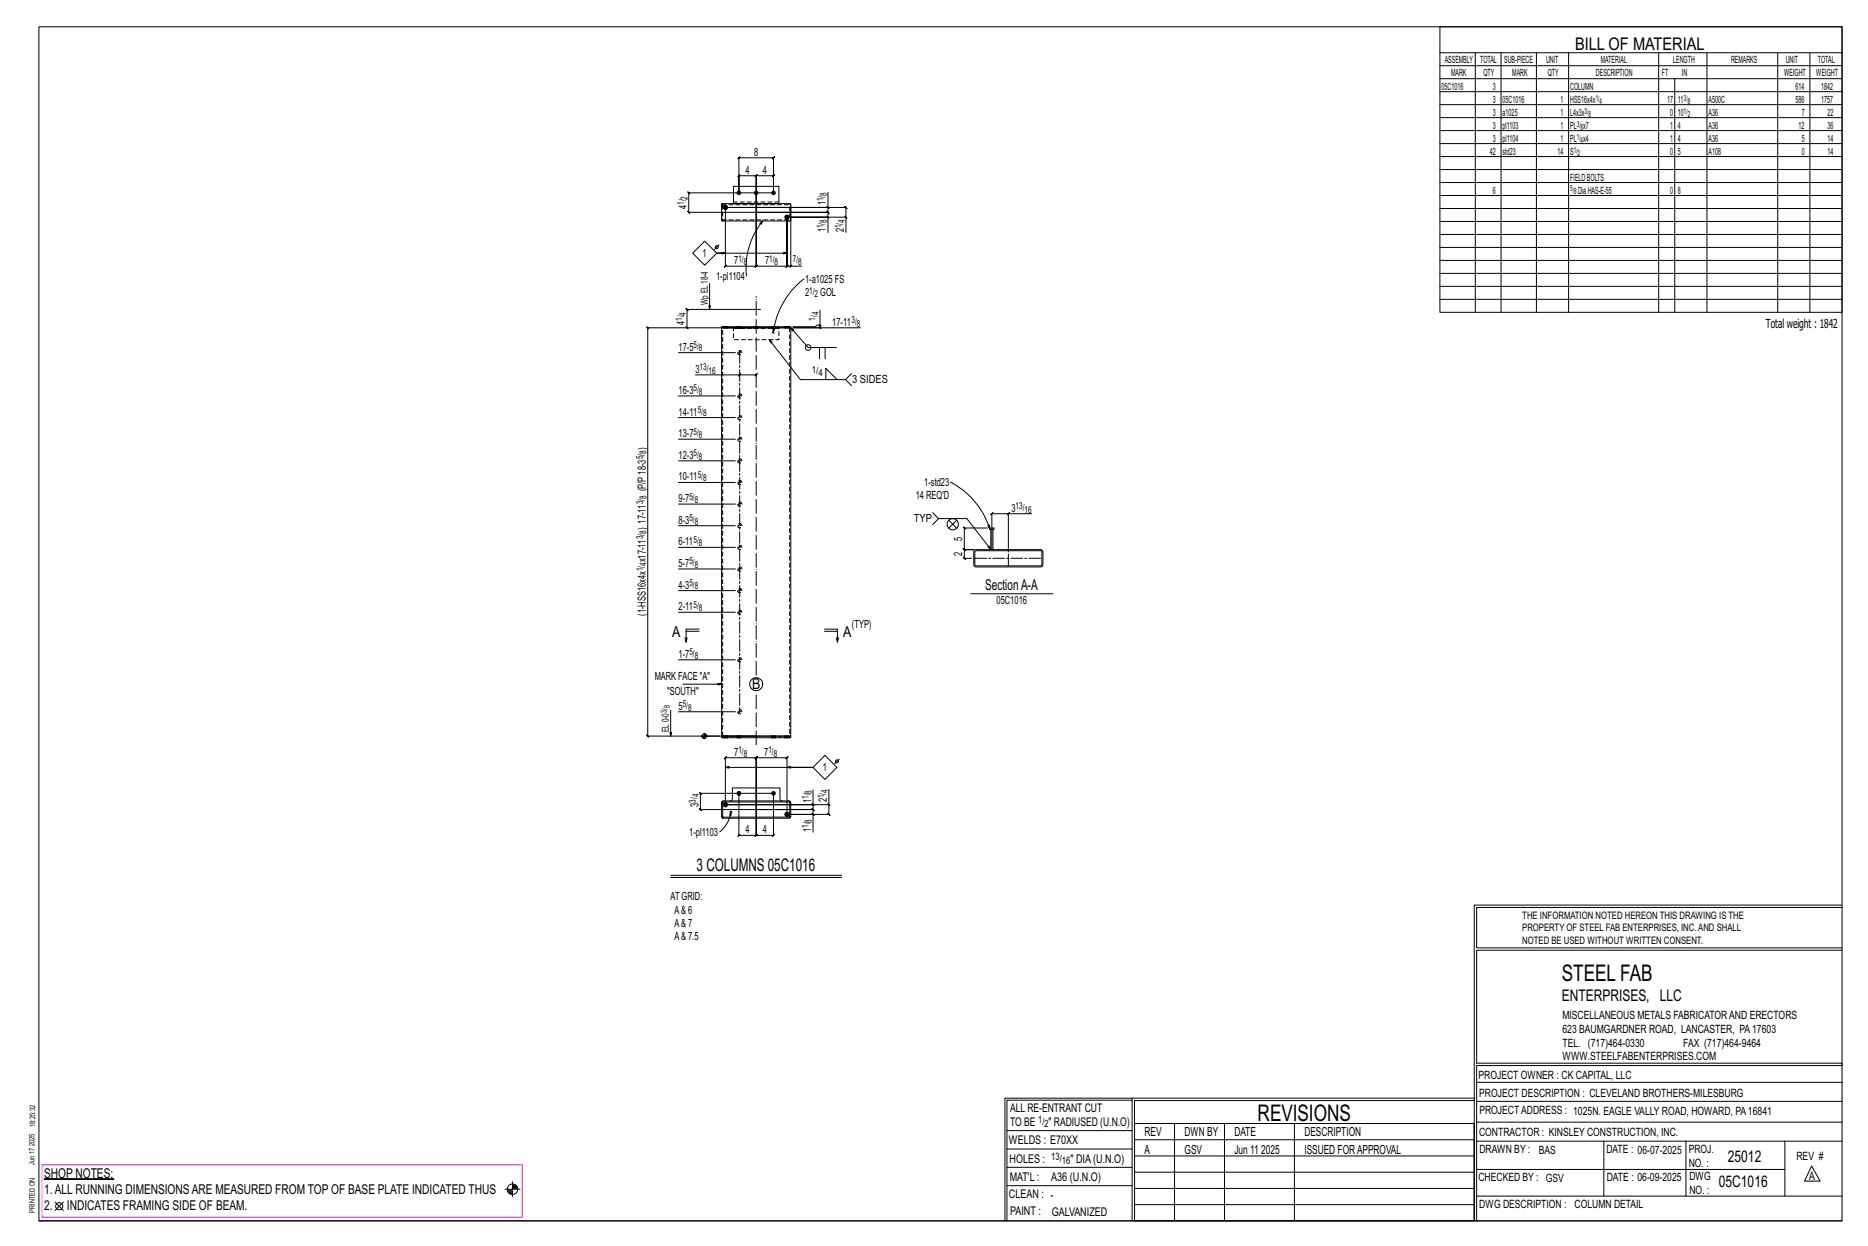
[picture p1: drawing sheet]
<svg xmlns="http://www.w3.org/2000/svg" width="914mm" height="610mm" viewBox="0 0 914 610" stroke-linecap="round" stroke-linejoin="round" font-family="sans-serif">
<g fill="#000" stroke="#000" stroke-width=".49">
<path d="M361 388l1-1v2l-1-1zM22 577h34z"/>
<circle cx="362" cy="94" r=".9"/>
<circle cx="370" cy="94" r=".9"/>
<circle cx="379" cy="94" r=".9"/>
<circle cx="355" cy="101" r="1.1"/>
<circle cx="385" cy="106" r="1.1"/>
<circle cx="355" cy="394" r="1.1"/>
<circle cx="362" cy="388" r=".9"/>
<circle cx="379" cy="388" r=".9"/>
<circle cx="385" cy="398" r="1.1"/>
</g>
<g fill="none" stroke="#000" stroke-width=".49">
<path d="M19 13h883v584h-883zM705 13h197v140h-197zM705 26h197M705 32h197M705 39h197M722 26v127M735 26v127M752 26v127M768 26v127M812 26v127M820 39v114M836 26v127"/>
<path d="M870 26v127M886 26v127M705 45h197M705 51h197M705 58h197M705 64h197M705 70h197M705 77h197M353 100h34v8h-34zM359 91h22v9h-22zM379 94v-8v-1l-1 1h1h-9l1-1-1 1v18v-18l1-1-1 1h-8v-1l-1 1h1v8v-17l-1 1 1-1h17l-1 1 1-1v17h-42l1 1-1-1v10v-1l1 1h-1h33M405 94v7h-50h59l1 1-1-1v5"/>
<path d="M705 83h197M705 89h197M705 96h197M345 118l6 6-6 6-6-6zM352 120l-2 2M355 101v29v1l1-1h-1h15v1l1-1h-1v-26v26v1l1-1h-1h15v1l1-1h-1v-24v24v1l1-1h-1h2M370 104h35v-1l1 1h-1v2M372 109l1-1v2zM373 108a37 37 0 0 0-8 27M387 102v28h6M405 106l1 1zM405 101l1 1z"/>
<path d="M405 114v-8h-20h29v8M405 101v3v-1l1 1h-1h-35M414 106l1 1zM705 102h197M705 108h197M705 115h197M347 139v12M355 124h-4h34M387 130h1l-1 1zM394 136a40 40 0 0 0-16 27M705 121h197M705 127h197"/>
<path d="M705 134h197M336 160l1 1zM354 160h.1M356 160h.1M361 160h.1M363 160h.1M369 160h.1M371 160h.1M372 151h-36l1 1-1-1v9M378 160h.1M379 160h.1M384 160h.1"/>
<path d="M386 160h.1M401 159l1 1zM401 152v7h-1l-1 1h-11M401 159v1l1 1-1-1h-13h33M705 140h197M705 146h197M332 173h28M353 160h34v200h-34M354 160h32M361 161h.1M363 161h.1M369 161h.1"/>
<path d="M370 160h-53l1 1-1-1v200l1 1-1-1h53M371 161h.1M377 166l15 20h22l3-3M378 161h.1M378 163h.1M378 161h1l-1 2zM378 163h1M379 161h.1M401 170v6M404 170v6M409 170h-13l-9-10 2 1-1 1-1-2h-34v201h34v-1M332 194h28"/>
<path d="M340 183h22v1l1-1h-1h8v1l1-1h-1M404 186v-6l6 6M414 186l3 3M332 215h28M332 204h28M332 236h28M332 225h28M465 236a39 39 0 0 1 19 23M332 257h28M332 247h28M457 251l2 3h14l12 15M459 254l-2 3"/>
<path d="M464 255l2 1 2-1M464 258l2-2 2 2M483 258h-11l1 1-1-1v11v-1l1 1h-1h5h-5v-1l1 1h-1v4l1 1-1-1h4M484 257v2zM484 258h3v1h-3zM485 259v10M486 259v10M493 252l1-1zM494 251h-8l-1 1 1-1v18M505 251h-11v17M332 278h28M332 268h28"/>
<path d="M477 269h33l1 1-1 7h-1h-32v-1zM477 270l33-1v8h-32zM332 300h28M332 289h28M475 290h40M335 312l1 2M336 309h6M342 308h-6v6v-2M404 308h6v6v-2M404 309h6M409 312l1 2M332 323h28"/>
<path d="M334 335h19M328 347v13M332 348h28M345 359v3M345 360h1M345 359h1M345 359h.1M343 360h9M344 360h1M344 361h1M354 360h.1M354 361h.1"/>
<path d="M354 361v-1h32v1M355 375h43h-13M356 360h.1M356 361h.1M361 360h.1M361 361h.1M363 360h.1M363 361h.1M378 360h.1M378 361h.1M379 360h.1M379 361h.1"/>
<path d="M384 360h.1M384 361h.1M386 360h.1M386 361h.1M398 375l6-5 6 5-6 6zM411 371l-2 3M353 400h.1M353 392h.1M354 392h32l1 1v7h-1h-32l-1-1zM354 392h.1M354 393l32-1 1 7-33 1zM355 394v-23l1-1-1 1h15l1-1-1 1v25v-25l1-1-1 1h15l1-1-1 1v27"/>
<path d="M357 397h1M357 392l2-1v-6h23v6l1 1M358 397v2h-1zM358 397a15 15 0 0 1-6 10M358 397h.1M362 388v21h-1l1-1v1h8l1-1-1 1v-13v13l1-1-1 1h9h-1l1-1v1v-21h-36h-1l1 1v-1v8h-1l1 1v-1h27M370 396h28h-1l1 1v-1v2M387 392h.1M387 400h.1M397 398l1 1zM397 393l1 1zM398 394v2h-1l1 1v-1h-28"/>
<path d="M405 393l1 1zM406 386v8h-51h43v-7M406 394v4h-1l1 1v-1h-21h13v9M354 400h.1M328 428h84M328 429h84M722 443v154M722 443h180M902 444h-179v20h179M902 465h-179v55h179v1h-179v76M554 538h-61v59M554 537h168"/>
<path d="M722 538h-167v13M723 539h179M723 530h179M493 553h61M555 550h167v47h-167zM555 558h167M575 550v47M599 550v47M634 550v47M723 549h179M723 558h179M785 558v27"/>
<path d="M825 558v27M874 558v27M251 578v8M251 580h1M493 571h61M493 562h61M555 573h167M555 566h167M723 572h151M887 570l4 8h-8zM19 597h883M27 588l4 4"/>
<path d="M31 588l-4 4M247 582h8M248 582h3M248 583h3M249 583h2M249 584h2M251 581h2M251 580h2M492 597v-60h62v60M493 580h61M555 589h167M555 581h167"/>
<path d="M723 585h179"/>
<circle cx="351" cy="121" r=".7"/>
<circle cx="396" cy="170" r="1.4"/>
<circle cx="466" cy="256" r="2.8"/>
<circle cx="370" cy="335" r="3"/>
<circle cx="345" cy="360" r="1.2"/>
<circle cx="410" cy="372" r=".7"/>
<circle cx="29" cy="590" r="1.8"/>
<circle cx="251" cy="582" r="2.6"/>
</g>
<path d="M21 570h235v26h-235z" fill="none" stroke="#f0f" stroke-width=".5"/>
<g fill="none" stroke="#000" stroke-width=".49" stroke-dasharray="2 1.4">
<path d="M354 100h-1l1 1M381 99h-22M353 107l1 1M354 101h-1M354 100h32l1 7-33 1zM386 108l1-1M387 101l-1-1M354 160h.1M355 160h-1M355 160h.1M356 160h.1M359 160v6h22v-6"/>
<path d="M361 160v1M361 160h.1M362 160v1zM362 160l-1 1M362 160v1M362 160h1M369 160v1M369 160h.1M370 160l-1 1M370 160v1zM370 160v1M371 160v1"/>
<path d="M371 160h.1M378 160v1M378 160h.1M379 160v1zM379 160l-1 1M379 160v1M379 160h.1M384 160h.1M385 160h-1M385 160h1zM386 160h.1M359 161h22"/>
<path d="M362 161h-1M363 161h-1M363 161v-1M370 161h.1M371 161h.1M371 161v-1M379 161h-1M379 161h.1M379 161v-1M385 160h.1M387 160v200M354 360v-200"/>
<path d="M354 360h.1M354 360v1M354 361h.1M354 361v-1M355 360v1zM355 361v-1M355 361l1-1M355 360h.1M356 361v-1M356 361h.1M359 360v1M361 360h.1"/>
<path d="M361 360v1M361 361h.1M361 361v-1M361 360l1 1zM362 361v-1M362 360h.1M362 361l1-1M363 361v-1M363 361h-1M378 360h.1M378 360v1M378 361h.1"/>
<path d="M378 361v-1M378 360l1 1zM379 361v-1M379 360h.1M379 361h.1M382 361v-1M384 360h.1M384 360v1M384 361h.1M384 361v-1M385 360v1zM385 361v-1"/>
<path d="M385 361l1-1M385 360h1M386 361v-1M386 361h.1M353 399v1M353 392v1h1h-1M353 400h1M354 392h-1M354 392h.1M362 387h.1M362 387l1 1M362 389h.1"/>
<path d="M363 388l-1 1M387 392h-1M387 392h.1M387 400v-1M387 393v-1M354 400h.1M386 400h1M387 400h.1"/>
<circle cx="362" cy="173" r=".5"/>
<circle cx="362" cy="173" r="1.1"/>
<circle cx="362" cy="194" r=".5"/>
<circle cx="362" cy="194" r="1.1"/>
<circle cx="362" cy="204" r=".5"/>
<circle cx="362" cy="215" r=".5"/>
<circle cx="362" cy="215" r="1.1"/>
<circle cx="362" cy="204" r="1.1"/>
<circle cx="362" cy="225" r=".5"/>
<circle cx="362" cy="236" r=".5"/>
<circle cx="362" cy="236" r="1.1"/>
<circle cx="362" cy="225" r="1.1"/>
<circle cx="362" cy="257" r=".5"/>
<circle cx="362" cy="247" r=".5"/>
<circle cx="362" cy="257" r="1.1"/>
<circle cx="362" cy="247" r="1.1"/>
<circle cx="362" cy="278" r=".5"/>
<circle cx="362" cy="268" r=".5"/>
<circle cx="362" cy="268" r="1.1"/>
<circle cx="362" cy="278" r="1.1"/>
<circle cx="362" cy="300" r=".5"/>
<circle cx="362" cy="300" r="1.1"/>
<circle cx="362" cy="289" r=".5"/>
<circle cx="362" cy="289" r="1.1"/>
<circle cx="362" cy="323" r=".5"/>
<circle cx="362" cy="323" r="1.1"/>
<circle cx="362" cy="348" r=".5"/>
<circle cx="362" cy="348" r="1.1"/>
</g>
<path d="M370 330v-185M370 364v-25" fill="none" stroke="#000" stroke-width=".49" stroke-dasharray="6.8 1 0 1"/>
<path d="M362 172v177M477 273h33M494 277v-8" fill="none" stroke="#000" stroke-width=".49" stroke-dasharray="5.8 1 1 1"/>
<g font-size="11.2">
<text x="764" y="480">STEEL FAB</text>
<text x="616" y="548">REVISIONS</text>
</g>
<g font-size="8.6">
<text x="771" y="24">BILL OF MATERIAL</text>
<text x="341" y="426">3 COLUMNS 05C1016</text>
</g>
<g font-size="7.9">
<text x="765" y="490">ENTERPRISES, LLC</text>
<text x="846" y="569">25012</text>
<text x="841" y="581">05C1016</text>
</g>
<g font-size="7.3">
<text x="482" y="289">SectionA-A</text>
<text x="329" y="312">A</text>
<text x="413" y="312">A</text>
<text x="368" y="337">B</text>
</g>
<g font-size="6.6">
<text x="22" y="576">SHOP NOTES:</text>
<text x="22" y="584">1.ALL RUNNING DIMENSIONSARE MEASURED FROM TOP OF BASE PLATE INDICATED THUS</text>
<text x="22" y="592">2.</text>
<text x="33" y="592">INDICATES FRAMING SIDE OF BEAM.</text>
</g>
<g font-size="6.1">
<text x="864" y="161">Total weight : 1842</text>
<text x="560" y="556">REV</text>
<text x="580" y="556">DWN BY</text>
<text x="604" y="556">DATE</text>
<text x="639" y="556">DESCRIPTION</text>
<text x="560" y="564">A</text>
<text x="580" y="564">GSV</text>
<text x="604" y="564">Jun 11</text>
<text x="617" y="564">2025</text>
<text x="639" y="564">ISSUED FORAPPROVAL</text>
</g>
<g font-size="5.9">
<text x="494" y="560">WELDS : E70XX</text>
<text x="494" y="569">HOLES :</text>
<text x="524" y="569">&quot; DIA(U.N.O)</text>
<text x="494" y="578">MAT'L :</text>
<text x="515" y="578">A36 (U.N.O)</text>
<text x="494" y="586">CLEAN : -</text>
<text x="495" y="595">PAINT :</text>
<text x="515" y="595">GALVANIZED</text>
</g>
<g font-size="5.8">
<text x="494" y="544">ALL RE-ENTRANT CUT</text>
<text x="494" y="551">TO BE</text>
<text x="513" y="551">&quot; RADIUSED (U.N.O)</text>
</g>
<g font-size="5.6">
<text x="765" y="499">MISCELLANEOUS METALS FABRICATORAND ERECTORS</text>
<text x="765" y="505">623 BAUMGARDNER ROAD, LANCASTER, PA17603</text>
<text x="765" y="512">TEL. (717)464-0330</text>
<text x="824" y="512">FAX (717)464-9464</text>
<text x="765" y="519">WWW.STEELFABENTERPRISES.COM</text>
<text x="724" y="528">PROJECT OWNER : CK CAPITAL, LLC</text>
<text x="724" y="537">PROJECT DESCRIPTION : CLEVELAND BROTHERS-MILESBURG</text>
<text x="724" y="545">PROJECTADDRESS : 1025N. EAGLE VALLY ROAD, HOWARD, PA16841</text>
<text x="724" y="556">CONTRACTOR : KINSLEY CONSTRUCTION, INC.</text>
<text x="724" y="564">DRAWN BY :</text>
<text x="753" y="564">BAS</text>
<text x="786" y="564">DATE : 06-07-2025</text>
<text x="827" y="564">PROJ.</text>
<text x="879" y="568">REV #</text>
<text x="827" y="571">NO. :</text>
<text x="724" y="578">CHECKED BY : GSV</text>
<text x="787" y="578">DATE : 06-09-2025</text>
<text x="827" y="578">DWG</text>
<text x="886" y="578">A</text>
<text x="827" y="584">NO. :</text>
<text x="724" y="591">DWG DESCRIPTION : COLUMN DETAIL</text>
</g>
<g font-size="5.5">
<text x="369" y="76">8</text>
<text x="365" y="85">4</text>
<text x="373" y="85">4</text>
<text x="404" y="100" transform="rotate(-90 404 100)">1</text>
<text x="336" y="102" transform="rotate(-90 336 102)">4</text>
<text x="404" y="114" transform="rotate(-90 404 114)">1</text>
<text x="413" y="114" transform="rotate(-90 413 114)">2</text>
<text x="344" y="126">1</text>
<text x="359" y="129">7</text>
<text x="374" y="129">7</text>
<text x="351" y="137">1-pl1104</text>
<text x="394" y="138">1-a1025 FS</text>
<text x="394" y="145">2</text>
<text x="401" y="145">GOL</text>
<text x="335" y="159" transform="rotate(-90 335 159)">4</text>
<text x="407" y="159">17-11</text>
<text x="332" y="172">17-5</text>
<text x="340" y="182">3</text>
<text x="417" y="188">3 SIDES</text>
<text x="332" y="193">16-3</text>
<text x="332" y="203">14-11</text>
<text x="332" y="214">13-7</text>
<text x="316" y="220" transform="rotate(-90 316 220)">)</text>
<text x="332" y="224">12-3</text>
<text x="332" y="235">10-11</text>
<text x="452" y="238">1-std23</text>
<text x="316" y="240" transform="rotate(-90 316 240)">(P/P18-3</text>
<text x="332" y="246">9-7</text>
<text x="448" y="244">14 REQ'D</text>
<text x="495" y="250">3</text>
<text x="332" y="256">8-3</text>
<text x="447" y="255">TYP</text>
<text x="316" y="259" transform="rotate(-90 316 259)">) 17-11</text>
<text x="332" y="267">6-11</text>
<text x="471" y="265" transform="rotate(-90 471 265)">5</text>
<text x="316" y="275" transform="rotate(-90 316 275)">x17-11</text>
<text x="471" y="272" transform="rotate(-90 471 272)">2</text>
<text x="332" y="277">5-7</text>
<text x="332" y="288">4-3</text>
<text x="332" y="299">2-11</text>
<text x="488" y="295">05C1016</text>
<text x="316" y="301" transform="rotate(-90 316 301)">(1-HSS16x4x</text>
<text x="417" y="307">(TYP)</text>
<text x="332" y="322">1-7</text>
<text x="320" y="333">MARK FACE &quot;A&quot;</text>
<text x="327" y="340">&quot;SOUTH&quot;</text>
<text x="332" y="347">5</text>
<text x="359" y="370">7</text>
<text x="374" y="370">7</text>
<text x="403" y="377">1</text>
<text x="342" y="395" transform="rotate(-90 342 395)">3</text>
<text x="397" y="393" transform="rotate(-90 397 393)">1</text>
<text x="405" y="393" transform="rotate(-90 405 393)">2</text>
<text x="365" y="408">4</text>
<text x="373" y="408">4</text>
<text x="397" y="407" transform="rotate(-90 397 407)">1</text>
<text x="337" y="409">1-pl1103</text>
<text x="328" y="440">AT GRID:</text>
<text x="330" y="447">A&amp; 6</text>
<text x="330" y="453">A&amp; 7</text>
<text x="330" y="460">A&amp; 7.5</text>
</g>
<g font-size="5">
<text x="745" y="450">THE INFORMATION NOTED HEREON THIS DRAWING IS THE</text>
<text x="745" y="456">PROPERTY OF STEEL FAB ENTERPRISES, INC.AND SHALL</text>
<text x="745" y="462">NOTED BE USED WITHOUT WRITTEN CONSENT.</text>
<text x="508" y="550">1/</text>
<text x="511" y="551">2</text>
<text x="515" y="568">13/</text>
<text x="520" y="570">16</text>
</g>
<g font-size="4.9">
<text x="707" y="31">ASSEMBLY</text>
<text x="725" y="31">TOTAL</text>
<text x="736" y="31">SUB-PIECE</text>
<text x="757" y="31">UNIT</text>
<text x="784" y="31">MATERIAL</text>
<text x="819" y="31">LENGTH</text>
<text x="847" y="31">REMARKS</text>
<text x="874" y="31">UNIT</text>
<text x="890" y="31">TOTAL</text>
<text x="710" y="37">MARK</text>
<text x="726" y="37">QTY</text>
<text x="740" y="37">MARK</text>
<text x="758" y="37">QTY</text>
<text x="781" y="37">DESCRIPTION</text>
<text x="814" y="37">FT</text>
<text x="823" y="37">IN</text>
<text x="873" y="37">WEIGHT</text>
<text x="889" y="37">WEIGHT</text>
<text x="706" y="44">05C1016</text>
<text x="731" y="44">3</text>
<text x="769" y="44">COLUMN</text>
<text x="879" y="44">614</text>
<text x="891" y="44">1842</text>
<text x="731" y="50">3</text>
<text x="736" y="50">05C1016</text>
<text x="764" y="50">1</text>
<text x="769" y="50">HSS16x4x</text>
<text x="816" y="50">17</text>
<text x="821" y="50">11</text>
<text x="836" y="50">A500C</text>
<text x="879" y="50">586</text>
<text x="891" y="50">1757</text>
<text x="731" y="57">3</text>
<text x="736" y="57">a1025</text>
<text x="764" y="57">1</text>
<text x="769" y="57">L4x3x</text>
<text x="818" y="57">0</text>
<text x="821" y="57">10</text>
<text x="836" y="57">A36</text>
<text x="882" y="57">7</text>
<text x="895" y="57">22</text>
<text x="731" y="63">3</text>
<text x="736" y="63">pl1103</text>
<text x="764" y="63">1</text>
<text x="769" y="63">PL x7</text>
<text x="818" y="63">1</text>
<text x="821" y="63">4</text>
<text x="836" y="63">A36</text>
<text x="880" y="63">12</text>
<text x="895" y="63">36</text>
<text x="731" y="69">3</text>
<text x="736" y="69">pl1104</text>
<text x="764" y="69">1</text>
<text x="769" y="69">PL x4</text>
<text x="818" y="69">1</text>
<text x="821" y="69">4</text>
<text x="836" y="69">A36</text>
<text x="882" y="69">5</text>
<text x="895" y="69">14</text>
<text x="729" y="76">42</text>
<text x="736" y="76">std23</text>
<text x="762" y="76">14</text>
<text x="769" y="76">S</text>
<text x="818" y="76">0</text>
<text x="821" y="76">5</text>
<text x="836" y="76">A108</text>
<text x="882" y="76">0</text>
<text x="895" y="76">14</text>
<text x="769" y="88">FIELDBOLTS</text>
<text x="731" y="95">6</text>
<text x="772" y="95">DiaHAS-E-55</text>
<text x="818" y="95">0</text>
<text x="821" y="95">8</text>
</g>
<g font-size="4.7">
<text x="405" y="96" transform="rotate(-90 405 96)">8</text>
<text x="335" y="100" transform="rotate(-90 335 100)">1/</text>
<text x="337" y="98" transform="rotate(-90 337 98)">2</text>
<text x="403" y="98" transform="rotate(-90 403 98)">1/</text>
<text x="403" y="112" transform="rotate(-90 403 112)">1/</text>
<text x="405" y="109" transform="rotate(-90 405 109)">8</text>
<text x="412" y="112" transform="rotate(-90 412 112)">1/</text>
<text x="414" y="109" transform="rotate(-90 414 109)">4</text>
<text x="361" y="128">1/</text>
<text x="364" y="130">8</text>
<text x="377" y="128">1/</text>
<text x="379" y="130">8</text>
<text x="388" y="128">7/</text>
<text x="391" y="130">8</text>
<text x="396" y="144">1/</text>
<text x="347" y="149" transform="rotate(-90 347 149)">Wp EL18-4</text>
<text x="399" y="145">2</text>
<text x="336" y="154" transform="rotate(-90 336 154)">4</text>
<text x="401" y="154" transform="rotate(-90 401 154)">4</text>
<text x="334" y="157" transform="rotate(-90 334 157)">1/</text>
<text x="399" y="157" transform="rotate(-90 399 157)">1/</text>
<text x="417" y="158">3/</text>
<text x="419" y="160">8</text>
<text x="340" y="170">5/</text>
<text x="342" y="172">8</text>
<text x="342" y="181">13/</text>
<text x="347" y="183">16</text>
<text x="397" y="182">1/</text>
<text x="401" y="184">4</text>
<text x="340" y="191">5/</text>
<text x="342" y="193">8</text>
<text x="342" y="202">5/</text>
<text x="344" y="204">8</text>
<text x="340" y="213">5/</text>
<text x="342" y="214">8</text>
<text x="315" y="225" transform="rotate(-90 315 225)">5/</text>
<text x="316" y="222" transform="rotate(-90 316 222)">8</text>
<text x="340" y="223">5/</text>
<text x="342" y="225">8</text>
<text x="342" y="234">5/</text>
<text x="344" y="235">8</text>
<text x="316" y="244" transform="rotate(-90 316 244)">8</text>
<text x="337" y="244">5/</text>
<text x="315" y="247" transform="rotate(-90 315 247)">3/</text>
<text x="340" y="246">8</text>
<text x="497" y="249">13/</text>
<text x="502" y="251">16</text>
<text x="337" y="255">5/</text>
<text x="340" y="257">8</text>
<text x="315" y="264" transform="rotate(-90 315 264)">3/</text>
<text x="316" y="261" transform="rotate(-90 316 261)">8</text>
<text x="340" y="266">5/</text>
<text x="342" y="267">8</text>
<text x="315" y="279" transform="rotate(-90 315 279)">1/</text>
<text x="316" y="277" transform="rotate(-90 316 277)">4</text>
<text x="337" y="276">5/</text>
<text x="340" y="278">8</text>
<text x="337" y="287">5/</text>
<text x="340" y="288">8</text>
<text x="340" y="297">5/</text>
<text x="342" y="299">8</text>
<text x="337" y="321">5/</text>
<text x="340" y="322">8</text>
<text x="334" y="346">5/</text>
<text x="337" y="348">8</text>
<text x="327" y="358" transform="rotate(-90 327 358)">EL0-0</text>
<text x="361" y="368">1/</text>
<text x="364" y="370">8</text>
<text x="376" y="368">1/</text>
<text x="379" y="370">8</text>
<text x="397" y="388" transform="rotate(-90 397 388)">8</text>
<text x="405" y="388" transform="rotate(-90 405 388)">4</text>
<text x="341" y="393" transform="rotate(-90 341 393)">3/</text>
<text x="342" y="390" transform="rotate(-90 342 390)">4</text>
<text x="396" y="391" transform="rotate(-90 396 391)">1/</text>
<text x="403" y="391" transform="rotate(-90 403 391)">1/</text>
<text x="396" y="405" transform="rotate(-90 396 405)">1/</text>
<text x="397" y="402" transform="rotate(-90 397 402)">8</text>
</g>
<g font-size="4.2">
<text x="781" y="49">1/</text>
<text x="783" y="51">4</text>
<text x="824" y="49">3/</text>
<text x="826" y="51">8</text>
<text x="776" y="56">3/</text>
<text x="778" y="57">8</text>
<text x="824" y="56">1/</text>
<text x="826" y="57">2</text>
<text x="772" y="62">3/</text>
<text x="774" y="63">8</text>
<text x="772" y="68">1/</text>
<text x="774" y="70">4</text>
<text x="770" y="75">1/</text>
<text x="772" y="76">2</text>
<text x="769" y="94">5/</text>
<text x="770" y="95">8</text>
</g>
<g font-size="4">
<text x="328" y="347" transform="rotate(-90 328 347)">8</text>
<text x="326" y="349" transform="rotate(-90 326 349)">3/</text>
</g>
<g font-size="3.7">
<text x="17" y="551" transform="rotate(-90 17 551)">18:25:32</text>
<text x="17" y="561" transform="rotate(-90 17 561)">2025</text>
<text x="17" y="570" transform="rotate(-90 17 570)">Jun 17</text>
<text x="17" y="593" transform="rotate(-90 17 593)">PRINTED ON</text>
</g>
</svg>
